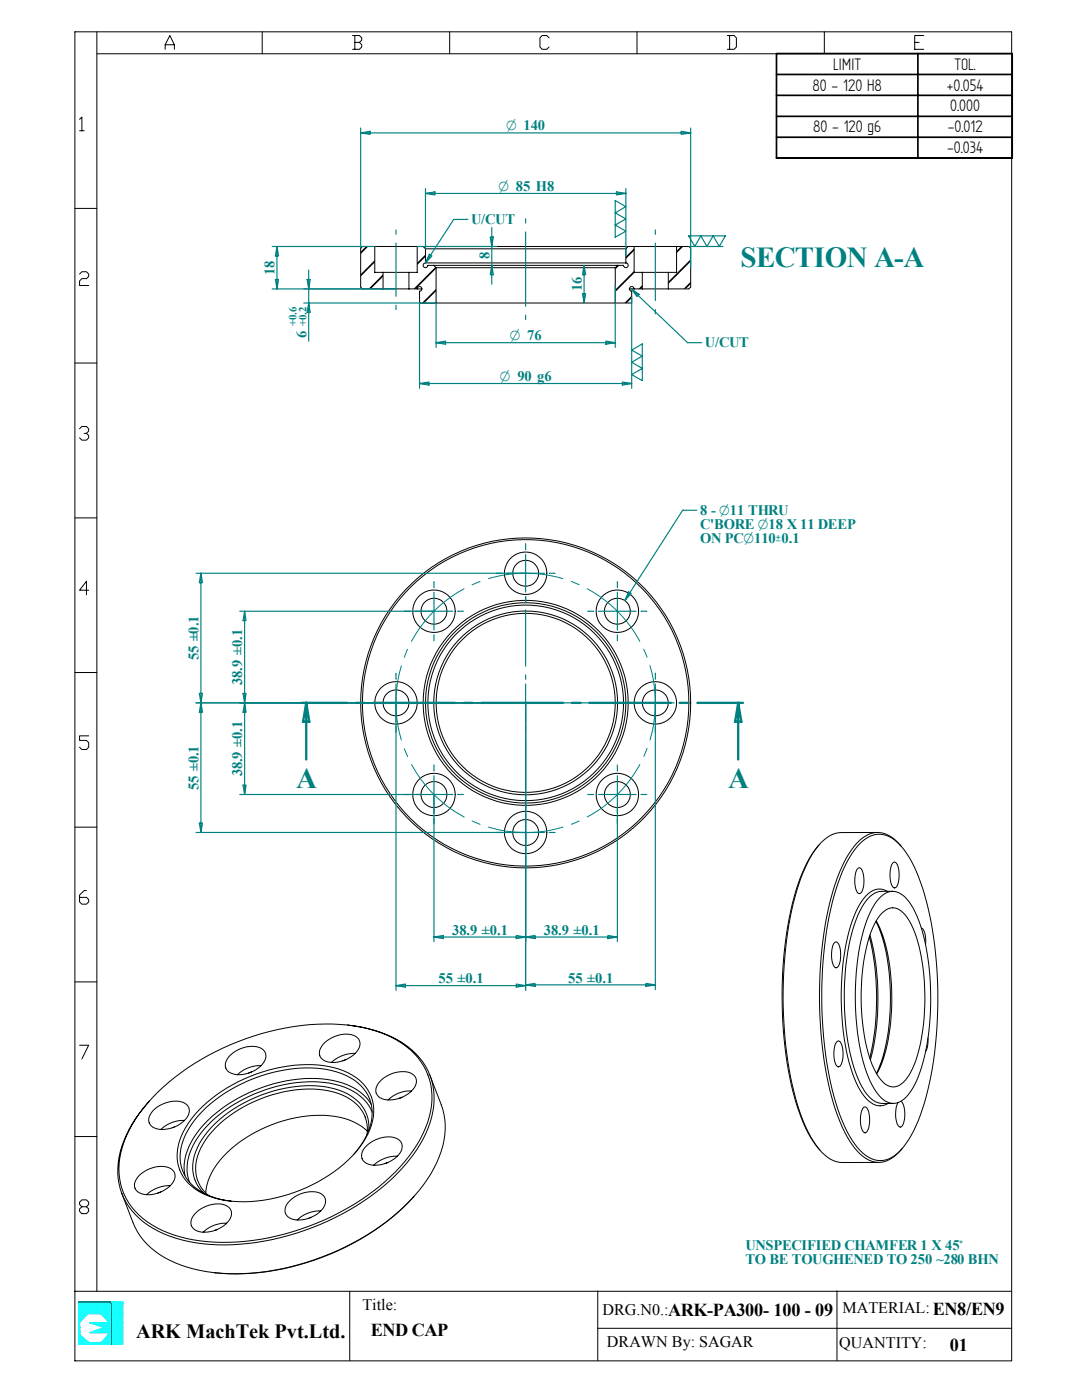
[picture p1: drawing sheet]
<svg xmlns="http://www.w3.org/2000/svg" width="216mm" height="279mm" viewBox="0 0 216 279" stroke-linecap="round" stroke-linejoin="round" font-family="sans-serif">
<g fill="none" stroke="#000" stroke-width=".2">
<path d="M14.9 6.4h187v265.2h-187zM19.3 10.7h182.6M19.3 6.4v251.3M33 9.8v-.9l.9-1.8 .9 1.8v.9M33 8.9h1.8M52.3 6.4v4.3M70.4 7.1h1.3l.5 .5v.4l-.5 .5M70.8 8.5h.9l.5 .4v.5l-.5 .4h-1.3M70.8 7.1v2.7M89.7 6.4v4.3M109.6 7.6l-.5-.5h-.9l-.5 .5v1.8l.5 .4h.9l.5-.4M127.1 6.4v4.3"/>
<path d="M145.1 7.1h1.4l.4 .5v1.8l-.4 .4h-1.4M145.6 7.1v2.7M164.5 6.4v4.3M182.5 8.5h.9M184.3 7.1h-1.8v2.7h1.8M15.9 23.8l.4-.4v2.7M15.9 26.1h.9M14.9 41.6h4.4M15.9 54.7l.4-.5h1l.4 .5v.5l-.4 .4h-1l-.4 .5v.9h1.8M14.9 72.5h4.4M15.9 85.6l.4-.5h1l.4 .5v.4l-.4 .5h-.5M17.3 86.5l.4 .4v.5l-.4 .4h-1l-.4-.4"/>
<path d="M14.9 103.4h4.4M17.7 117.8h-1.8l1.4-1.8v2.7M14.9 134.2h4.4M17.7 146.9h-1.8v.9h1.4l.4 .4v.9l-.4 .5h-1l-.4-.5M14.9 165.1h4.4M17.3 177.7h-.5l-.9 .9v1.4l.4 .4h1l.4-.4v-.5l-.4-.4h-1.4M14.9 196h4.4M15.9 208.6h1.8l-1.4 2.7M14.9 226.8h4.4M14.9 257.7h187M16.3 240.8l-.4-.4v-.5l.4-.4h1l.4 .4v.5l-.4 .4h-1l-.4 .5v.4l.4 .5h1l.4-.5v-.4l-.4-.5M69.8 257.7v13.8"/>
<path d="M119.3 257.6v13.9M167 257.6v13.9M119.3 265.1h82.6"/>
</g>
<path d="M15.7 259.8h6.5zM15.7 259.8l6.7 .1h-6.7zM15.7 259.8h6.5l.2 .1zM15.7 259.9l6.8 .2h-6.8zM15.7 259.9h6.7l.1 .2zM15.7 259.8h6.5M15.7 259.9h6.7M15.7 260h6.8M15.7 260.1h6.8zM15.7 260.1h6.1zM22.5 260.1h-6.8" fill="none" stroke="#00f" stroke-width=".2"/>
<path d="M21.8 260.1l.7 .1z" fill="#00f"/>
<path d="M21.8 260.1l.7 .1z" fill="none" stroke="#00f" stroke-width=".2"/>
<path d="M21.8 260.1h.7v.1z" fill="#00f"/>
<path d="M21.8 260.1h.7v.1z" fill="none" stroke="#00f" stroke-width=".2"/>
<path d="M21.9 260.2l.6 .2h-.4z" fill="#00f"/>
<path d="M21.9 260.2l.6 .2h-.4z" fill="none" stroke="#00f" stroke-width=".2"/>
<path d="M21.9 260.2h.6v.2z" fill="#00f"/>
<path d="M21.9 260.2h.6v.2zM22.1 260.4l.4 7.8h-.4zM22.1 260.4h.4v7.8z" fill="none" stroke="#00f" stroke-width=".2"/>
<path d="M22.3 260.4v7.8" fill="none" stroke="#00f" stroke-width=".44"/>
<path d="M22.1 268.2h.4z" fill="#00f"/>
<path d="M22.1 268.2h.4z" fill="none" stroke="#00f" stroke-width=".2"/>
<g fill="none" stroke="#0ff" stroke-width=".2">
<path d="M22.2 259.8h2.3zM22.2 259.8l2.3 .1zM22.2 259.8h2.3v.1zM22.2 259.8h2.3M22.2 259.9h2.3M22.4 259.9l2.1 .2h-2zM22.4 259.9h2.1v.2zM22.4 260h2.1M15.7 260.1h6.1zM15.7 260.1l6.2 .1h-6.2zM15.7 260.1h6.1l.1 .1zM15.7 260.2l6.4 .2h-6.4z"/>
<path d="M15.7 260.2h6.2l.2 .2zM15.7 260.1h6.1M15.7 260.2h6.2M15.7 260.3h6.4M22.5 260.1h2zM22.5 260.1l2 .1h-2zM22.5 260.1h2v.1zM22.5 260.2l2 .2h-2zM22.5 260.2h2v.2zM22.5 260.1h2M22.5 260.2h2M22.5 260.3h2"/>
</g>
<path d="M15.7 260.4l6.4 1.7h-6.4z" fill="#0ff"/>
<path d="M15.7 260.4l6.4 1.7h-6.4z" fill="none" stroke="#0ff" stroke-width=".2"/>
<path d="M15.7 260.4h6.4v1.7z" fill="#0ff"/>
<path d="M15.7 260.4h6.4v1.7z" fill="none" stroke="#0ff" stroke-width=".2"/>
<path d="M22.5 260.4l2 1.7h-2z" fill="#0ff"/>
<path d="M22.5 260.4l2 1.7h-2z" fill="none" stroke="#0ff" stroke-width=".2"/>
<path d="M22.5 260.4h2v1.7z" fill="#0ff"/>
<path d="M22.5 260.4h2v1.7z" fill="none" stroke="#0ff" stroke-width=".2"/>
<path d="M15.7 262.1l1.9 .1z" fill="#0ff"/>
<path d="M15.7 262.1l1.9 .1z" fill="none" stroke="#0ff" stroke-width=".2"/>
<path d="M15.7 262.1h1.9z" fill="#0ff"/>
<path d="M15.7 262.1h1.9zM17.6 262.1l4.5 .1zM17.6 262.2h4.5M22.5 262.1l2 .1zM22.5 262.2h2" fill="none" stroke="#0ff" stroke-width=".2"/>
<path d="M15.7 262.2l.2 1.7h-.2z" fill="#0ff"/>
<path d="M15.7 262.2l.2 1.7h-.2z" fill="none" stroke="#0ff" stroke-width=".2"/>
<path d="M15.7 262.2h1.9l-1.7 1.7z" fill="#0ff"/>
<path d="M15.7 262.2h1.9l-1.7 1.7z" fill="none" stroke="#0ff" stroke-width=".2"/>
<path d="M20.1 262.2l2 1.7h-.4z" fill="#0ff"/>
<path d="M20.1 262.2l2 1.7h-.4z" fill="none" stroke="#0ff" stroke-width=".2"/>
<path d="M20.1 262.2h2v1.7z" fill="#0ff"/>
<path d="M20.1 262.2h2v1.7z" fill="none" stroke="#0ff" stroke-width=".2"/>
<path d="M22.5 262.2l2 1.7h-2z" fill="#0ff"/>
<path d="M22.5 262.2l2 1.7h-2z" fill="none" stroke="#0ff" stroke-width=".2"/>
<path d="M22.5 262.2h2v1.7z" fill="#0ff"/>
<path d="M22.5 262.2h2v1.7z" fill="none" stroke="#0ff" stroke-width=".2"/>
<path d="M15.7 263.9l.2 .1z" fill="#0ff"/>
<path d="M15.7 263.9l.2 .1z" fill="none" stroke="#0ff" stroke-width=".2"/>
<path d="M15.7 263.9l.2 .1z" fill="#0ff"/>
<path d="M15.7 263.9l.2 .1z" fill="none" stroke="#0ff" stroke-width=".2"/>
<path d="M21.7 263.9l.4 .1z" fill="#0ff"/>
<path d="M21.7 263.9l.4 .1z" fill="none" stroke="#0ff" stroke-width=".2"/>
<path d="M21.7 263.9l.4 .1z" fill="#0ff"/>
<path d="M17.9 264h3.9zM17.9 264h3.9M21.7 263.9l.4 .1zM22.5 263.9l2 .1zM22.5 264h2" fill="none" stroke="#0ff" stroke-width=".2"/>
<path d="M15.7 264l.2 .9h-.2z" fill="#0ff"/>
<path d="M15.7 264l.2 .9h-.2z" fill="none" stroke="#0ff" stroke-width=".2"/>
<path d="M15.7 264h.2v.9z" fill="#0ff"/>
<path d="M15.7 264h.2v.9z" fill="none" stroke="#0ff" stroke-width=".2"/>
<path d="M17.9 264l4.2 .9h-1.4z" fill="#0ff"/>
<path d="M17.9 264l4.2 .9h-1.4z" fill="none" stroke="#0ff" stroke-width=".2"/>
<path d="M17.9 264h4.2v.9z" fill="#0ff"/>
<path d="M17.9 264h4.2v.9z" fill="none" stroke="#0ff" stroke-width=".2"/>
<path d="M22.5 264l2 .9h-2z" fill="#0ff"/>
<path d="M22.5 264l2 .9h-2z" fill="none" stroke="#0ff" stroke-width=".2"/>
<path d="M22.5 264h2v.9z" fill="#0ff"/>
<path d="M22.5 264h2v.9z" fill="none" stroke="#0ff" stroke-width=".2"/>
<path d="M15.7 264.9l.3 1.1h-.3z" fill="#0ff"/>
<path d="M15.7 264.9l.3 1.1h-.3z" fill="none" stroke="#0ff" stroke-width=".2"/>
<path d="M15.7 264.9h.2l.1 1.1z" fill="#0ff"/>
<path d="M15.7 264.9h.2l.1 1.1z" fill="none" stroke="#0ff" stroke-width=".2"/>
<path d="M17.9 266l2.8-1.1 1.4 1.1z" fill="#0ff"/>
<path d="M17.9 266l2.8-1.1 1.4 1.1z" fill="none" stroke="#0ff" stroke-width=".2"/>
<path d="M20.7 264.9h1.4v1.1z" fill="#0ff"/>
<path d="M20.7 264.9h1.4v1.1z" fill="none" stroke="#0ff" stroke-width=".2"/>
<path d="M22.5 264.9l2 1.1h-2z" fill="#0ff"/>
<path d="M22.5 264.9l2 1.1h-2z" fill="none" stroke="#0ff" stroke-width=".2"/>
<path d="M22.5 264.9h2v1.1z" fill="#0ff"/>
<path d="M17.9 266h4zM17.9 266h4M22.5 264.9h2v1.1z" fill="none" stroke="#0ff" stroke-width=".2"/>
<path d="M15.7 266l.3 .4h-.3z" fill="#0ff"/>
<path d="M15.7 266l.3 .4h-.3z" fill="none" stroke="#0ff" stroke-width=".2"/>
<path d="M15.7 266h.3v.4z" fill="#0ff"/>
<path d="M15.7 266h.3v.4z" fill="none" stroke="#0ff" stroke-width=".2"/>
<path d="M21.9 266l.2 .4h-.6z" fill="#0ff"/>
<path d="M21.9 266l.2 .4h-.6z" fill="none" stroke="#0ff" stroke-width=".2"/>
<path d="M21.9 266h.2v.4z" fill="#0ff"/>
<path d="M21.9 266h.2v.4zM22.5 266l2 .4h-2zM22.5 266h2v.4z" fill="none" stroke="#0ff" stroke-width=".2"/>
<path d="M22.5 266.2h2" fill="none" stroke="#0ff" stroke-width=".44"/>
<path d="M15.7 266.4l1.9 1.5h-1.9z" fill="#0ff"/>
<path d="M15.7 266.4l1.9 1.5h-1.9z" fill="none" stroke="#0ff" stroke-width=".2"/>
<path d="M15.7 266.4h.3l1.6 1.5z" fill="#0ff"/>
<path d="M15.7 266.4h.3l1.6 1.5z" fill="none" stroke="#0ff" stroke-width=".2"/>
<path d="M21.5 266.4l.6 1.5h-1.8z" fill="#0ff"/>
<path d="M21.5 266.4l.6 1.5h-1.8z" fill="none" stroke="#0ff" stroke-width=".2"/>
<path d="M21.5 266.4h.6v1.5z" fill="#0ff"/>
<path d="M21.5 266.4h.6v1.5z" fill="none" stroke="#0ff" stroke-width=".2"/>
<path d="M22.5 266.4l2 1.5h-2z" fill="#0ff"/>
<path d="M22.5 266.4l2 1.5h-2z" fill="none" stroke="#0ff" stroke-width=".2"/>
<path d="M22.5 266.4h2v1.5z" fill="#0ff"/>
<path d="M15.7 267.9l2.1 .2h-2.1zM15.7 267.9h1.9l.2 .2zM15.7 268h6.4M17.8 268.1l2.5-.2 1.8 .2zM22.5 266.4h2v1.5z" fill="none" stroke="#0ff" stroke-width=".2"/>
<path d="M20.3 267.9h1.8v.2z" fill="#0ff"/>
<g fill="none" stroke="#0ff" stroke-width=".2">
<path d="M15.7 268.1l6.4 .1h-6.4zM15.7 268.1h6.4v.1zM15.7 268.2h6.4zM15.7 268.1h6.4M15.7 268.2h6.4M20.3 267.9h1.8v.2zM22.5 267.9l2 .2h-2zM22.5 267.9h2v.2zM22.5 268.1l2 .1h-2zM22.5 268.1h2v.1zM22.5 268.2h2zM22.5 268h2"/>
<path d="M22.5 268.1h2M22.5 268.2h2"/>
</g>
<g fill="none" stroke="#000" stroke-width=".2">
<path d="M71.9 57.3l.4 .4M72.3 57.7h11.9M72.3 49.2h65.2l.3 .3M72.3 49.2l-.3 .3v7.8M74.8 49.2v5.2h8.4v-5.2M76.4 54.3v3.4M81.6 54.4v3.3M83.2 57.7a.46 .46 0 0 1 .5-.5 .46 .46 0 0 1 .5 .4 .46 .46 0 0 1-.5 .5v2.4h42.3v-2.4a.47 .47 0 0 1-.4-.5 .47 .47 0 0 1 .5-.4 .47 .47 0 0 1 .4 .5M84.4 49.2l.5 .4v2.9M84.9 49.7h40M84.9 52.5a.47 .47 0 0 0-.5 .4 .47 .47 0 0 0 .5 .5 .47 .47 0 0 0 .4-.4h39.1a.47 .47 0 0 0 .5 .4 .47 .47 0 0 0 .5-.5 .47 .47 0 0 0-.5-.4M84.9 52.5h40"/>
<path d="M86.6 53l.4 .4M87 53.4h35.8M87 53.4v7.1M122.8 53.4v7.1M123.2 52.9l-.4 .5M124.9 49.7v2.8M125.3 49.2l-.4 .5M126.5 49.2v5.2M128.2 54.3v3.4M133.3 54.4v3.3M135 49.2v5.2h-8.5M137.8 49.5v7.8l-.4 .4h-11.8"/>
<path d="M163.4 168.7a27.3 27.3 0 0 0-5.3 11.6 83.2 83.2 0 0 0 .9 40.3 23.4 23.4 0 0 0 4.6 9M167.9 166.2a6.6 6.6 0 0 0-5.2 3.3 35.3 35.3 0 0 0-5 13.6 84.6 84.6 0 0 0 1.5 37.5 22.9 22.9 0 0 0 5.4 9.9 5.4 5.4 0 0 0 3.5 1.5h7.2M171.2 173.3a.67 .67 0 0 1 .9 .7 4.4 4.4 0 0 1-.5 4.3l-.1 .1a2.23 2.23 0 0 1-.9-2.3 4.2 4.2 0 0 1 .6-2.8zM171.7 168.3a4.9 4.9 0 0 1 7.5 0 21.9 21.9 0 0 1 4.9 9.1 81.8 81.8 0 0 1 .4 42.7 22.8 22.8 0 0 1-5.3 10 4.8 4.8 0 0 1-7 0 21.4 21.4 0 0 1-5.4-10 81.9 81.9 0 0 1-.3-41.4 24.5 24.5 0 0 1 5.2-10.4zM175.1 166.1a6.1 6.1 0 0 1 4.5 2.5M175.1 166.1a6.6 6.6 0 0 0-5.1 3.4 35.2 35.2 0 0 0-5 13.5 84.7 84.7 0 0 0 1.3 37.3 23.7 23.7 0 0 0 5.4 10.1 4.9 4.9 0 0 0 7.5-.3l.9-.9M175.1 166.1l-7.3 .1M175.8 178.9a3.3 3.3 0 0 1 5.1 .5 22.7 22.7 0 0 1 4.1 10.8 51.3 51.3 0 0 1-1.7 24.6 9.5 9.5 0 0 1-3.8 5.1 3.4 3.4 0 0 1-4.3-1.5 24.2 24.2 0 0 1-3.9-11.2 51.6 51.6 0 0 1 1.6-23.5l1.2-2.4 .8-1.4zM177.1 177.9a3.4 3.4 0 0 0-4.7 1.3 22.6 22.6 0 0 0-3.7 9.9 54.6 54.6 0 0 0 1.4 24.9 10.9 10.9 0 0 0 4.1 6.3 2.99 2.99 0 0 0 3-.1M178.1 177.9a5.7 5.7 0 0 0-3.6 .4 10.9 10.9 0 0 0-4 6.3 52.4 52.4 0 0 0 .1 29 12.7 12.7 0 0 0 3.6 6 3.3 3.3 0 0 0 1.9 .6h2.2M178.2 172.1a.67 .67 0 0 1 1 .7 5.6 5.6 0 0 1-.4 4.2 .56 .56 0 0 1-.6 .1 .56 .56 0 0 1-.3-.5 5.3 5.3 0 0 1 .3-4.5zM179.6 168.6l.3 .3"/>
<path d="M166.6 188.1a.67 .67 0 0 1 .9 .7 5.6 5.6 0 0 1-.3 4.2 .56 .56 0 0 1-.6 .1 .56 .56 0 0 1-.4-.6 5.3 5.3 0 0 1 .4-4.4zM173.5 187a52.3 52.3 0 0 1 0 24.2M173.6 186.6a50.9 50.9 0 0 1 .1 24.9M174.8 183.9a35.1 35.1 0 0 1 2.9 15.8 35.1 35.1 0 0 1-2.8 14.5M174.8 183.8a32.3 32.3 0 0 1 3.1 15.3 34.6 34.6 0 0 1-2.6 14.6l-.4 .6M176 182.2a2.69 2.69 0 0 1 4.3 0 18.9 18.9 0 0 1 3.7 9.9 43 43 0 0 1-1.5 20.3 7.3 7.3 0 0 1-3.6 4.4 3.2 3.2 0 0 1-3.4-1.6 23.6 23.6 0 0 1-3.4-11 41.5 41.5 0 0 1 2-18.9l.7-1.5zM183.8 185.2a2.84 2.84 0 0 1 .9 2.8v.5M29.9 219.7a23 23 0 0 0-6.3 12.3 12.7 12.7 0 0 0 .7 6.2M31.4 218a50.4 50.4 0 0 1 36.4-13.6 23.6 23.6 0 0 1 14.1 5.1 12.9 12.9 0 0 1 3.5 14.4 31.5 31.5 0 0 1-12.2 14.8 50.6 50.6 0 0 1-31.8 9.1 22.7 22.7 0 0 1-13.7-5.4 13 13 0 0 1-2.9-14.6 27.1 27.1 0 0 1 6.6-9.8zM45.7 210.8a5.9 5.9 0 0 1 6.5-1.5 1.95 1.95 0 0 1 .1 3.2 6.1 6.1 0 0 1-6.1 1.7 1.82 1.82 0 0 1-.8-3zM50.2 213.9l-.6 .2M52.1 212.7a6.6 6.6 0 0 0-4.7 1.8"/>
<path d="M64.9 208a5.7 5.7 0 0 1 6.1-1.2 1.94 1.94 0 0 1 .1 3.2 5.9 5.9 0 0 1-6.5 1.6 1.82 1.82 0 0 1-.4-2.8zM69 211.5l-.6 .2M69.3 204.6a22.5 22.5 0 0 1 13.7 5.7 13 13 0 0 1 2.8 13.7 30 30 0 0 1-10.7 13.9 51.1 51.1 0 0 1-33.2 10.4 23.6 23.6 0 0 1-14-5.1 13.2 13.2 0 0 1-3.6-5M70.9 210.2a6.8 6.8 0 0 0-4.8 1.8M75.8 215.9a6.1 6.1 0 0 1 6.1-1.8 1.94 1.94 0 0 1 .4 3.4 5.9 5.9 0 0 1-6.5 1.6 1.95 1.95 0 0 1 0-3.2zM80.2 219l-.5 .2M82.1 217.7a6.4 6.4 0 0 0-4.7 1.8M85.8 214.6l2.2 5.8a15.2 15.2 0 0 1-1.4 12.8 38.2 38.2 0 0 1-16.2 14.9 48.7 48.7 0 0 1-29.1 5.7 20.4 20.4 0 0 1-12.7-6.3 12.3 12.3 0 0 1-2.1-3.6l-2.2-5.7M167 207.8a.67 .67 0 0 1 1 .7 4.7 4.7 0 0 1-.5 4.4h-.2a2.24 2.24 0 0 1-.9-2.2 4.1 4.1 0 0 1 .6-2.9zM179.7 219.8a3 3 0 0 1 .9 2.5l-.4 2a.6 .6 0 0 1-.6 .6 .6 .6 0 0 1-.6-.6 5.9 5.9 0 0 1 .2-4.3M185.2 207.1l-.1 1.8-.4 .9M27.6 234.8a5.9 5.9 0 0 1 6.5-1.6 1.94 1.94 0 0 1 .1 3.2 5.9 5.9 0 0 1-6.5 1.6 1.82 1.82 0 0 1-.4-2.8z"/>
<path d="M30.4 221.8a6.2 6.2 0 0 1 6.2-1.8 1.94 1.94 0 0 1 .4 3.4 5.9 5.9 0 0 1-6.5 1.6 1.83 1.83 0 0 1-.4-2.8zM32.1 237.9l-.6 .2M34 236.6a6.8 6.8 0 0 0-4.7 1.8M34.9 224.9l-.5 .2M36.8 223.6a6.4 6.4 0 0 0-4.7 1.8M40.4 220.8a31.3 31.3 0 0 1 24.1-8.1 12.2 12.2 0 0 1 8.8 4.7 9.1 9.1 0 0 1-.4 9.8 26.5 26.5 0 0 1-14.1 10.8 26.3 26.3 0 0 1-16.5 .9 9 9 0 0 1-7-7.8 12.7 12.7 0 0 1 3.5-8.6zM57.6 239.8a5.9 5.9 0 0 1 6.5-1.5 1.95 1.95 0 0 1 .1 3.2 5.8 5.8 0 0 1-6.5 1.5 1.93 1.93 0 0 1-.1-3.2zM70.6 230.4a12.3 12.3 0 0 0 3.6-9.5 8.6 8.6 0 0 0-6-6.6 24.6 24.6 0 0 0-16.2 .5 27.4 27.4 0 0 0-13.8 9.7 9.7 9.7 0 0 0-1.4 9.9 11.5 11.5 0 0 0 9.3 5.3M72.9 228.9a6.1 6.1 0 0 1 6.1-1.7 1.94 1.94 0 0 1 .5 3.3 5.9 5.9 0 0 1-6.5 1.6 1.95 1.95 0 0 1-.1-3.2zM73.2 226.4a7.2 7.2 0 0 0-4.9-7.9 21.9 21.9 0 0 0-15.2 .4 23.8 23.8 0 0 0-12.6 9.4 7.8 7.8 0 0 0 .5 9.7l.6 .5M73.3 225.7a13.1 13.1 0 0 0-9.7-3.1 27.4 27.4 0 0 0-19.7 9 11.5 11.5 0 0 0-2.9 6.5M73.6 225.6a7.5 7.5 0 0 0-4.9-7.6 21.8 21.8 0 0 0-15.4 .1 24.4 24.4 0 0 0-13.5 10.2 7.8 7.8 0 0 0 .9 9.8"/>
<path d="M74.1 220.4a10.8 10.8 0 0 0-7.5-4.7 29.1 29.1 0 0 0-20.3 4.2 20.2 20.2 0 0 0-9.2 10.6 8.7 8.7 0 0 0-.2 4.2M74.3 222a9.7 9.7 0 0 0-7.3-5.6 27.8 27.8 0 0 0-19.8 3.7 21.2 21.2 0 0 0-9.1 9.3 8.6 8.6 0 0 0-.3 6.5M77.4 232l-.6 .2M79.3 230.7a6.8 6.8 0 0 0-4.7 1.8M82.6 238.7a49 49 0 0 1-27.6 14.8 42.9 42.9 0 0 1-12.2 .5M172.3 221a.68 .68 0 0 1 1 .7 4.9 4.9 0 0 1-.5 4.3 .86 .86 0 0 1-.9-.9 5.2 5.2 0 0 1 .4-4.1zM39.2 241.9a5.7 5.7 0 0 1 6.2-1.2 1.93 1.93 0 0 1 0 3.2 5.9 5.9 0 0 1-6.5 1.6 1.95 1.95 0 0 1 0-3.2zM43.3 245.4l-.5 .2M45.2 244.1a6.4 6.4 0 0 0-4.7 1.8M62.1 242.9l-.5 .2M64 241.7a6.5 6.5 0 0 0-4.7 1.8"/>
<circle cx="104.9" cy="114.4" r="4.2"/>
<circle cx="104.9" cy="114.4" r="2.59"/>
<circle cx="86.6" cy="122" r="2.58"/>
<circle cx="86.6" cy="122" r="4.2"/>
<circle cx="123.2" cy="122" r="2.59"/>
<circle cx="123.2" cy="122" r="4.2"/>
<circle cx="79" cy="140.3" r="2.59"/>
<circle cx="79" cy="140.3" r="4.2"/>
<circle cx="86.6" cy="158.6" r="2.59"/>
<circle cx="86.6" cy="158.6" r="4.2"/>
<circle cx="104.9" cy="140.3" r="32.6"/>
<circle cx="104.9" cy="140.3" r="20"/>
<circle cx="104.9" cy="140.3" r="18.3"/>
<circle cx="104.9" cy="140.3" r="20.5"/>
<circle cx="104.9" cy="140.3" r="17.9"/>
<circle cx="104.9" cy="140.3" r="32.9"/>
<circle cx="104.9" cy="140.3" r="19.5"/>
<circle cx="123.2" cy="158.6" r="2.59"/>
<circle cx="123.2" cy="158.6" r="4.2"/>
<circle cx="130.8" cy="140.3" r="2.59"/>
<circle cx="130.8" cy="140.3" r="4.2"/>
<circle cx="104.9" cy="166.1" r="4.2"/>
<circle cx="104.9" cy="166.1" r="2.59"/>
</g>
<g fill="none" stroke="#008080" stroke-width=".2">
<path d="M92.6 117.5a25.7 25.7 0 0 0-10.5 10.5M95.8 116.1l-1.6 .6M97.5 115.5a25.9 25.9 0 0 1 14.8 0M114 116l1.6 .7M117.2 117.5a25.4 25.4 0 0 1 10.5 10.5M80.1 132.9a25.6 25.6 0 0 0 0 14.8M81.3 129.6l-.6 1.6M128.4 129.6l.7 1.6M129.7 132.8a26 26 0 0 1 0 14.9M80.7 149.4l.6 1.6M82.1 152.6a25.5 25.5 0 0 0 10.5 10.5M127.7 152.5a25.9 25.9 0 0 1-10.5 10.5"/>
<path d="M129.1 149.4l-.6 1.6M94.2 163.9l1.6 .6M97.5 165.1a25.4 25.4 0 0 0 14.8 0M115.6 163.9l-1.6 .6"/>
</g>
<g fill="none" stroke="#008080" stroke-width=".47">
<path d="M60.1 140.3h9.1M61.1 140.3v11.3M61.1 140.3l.6 3.7h-1.2zM71 140.3h1.7M74.5 140.3h16.3M92.6 140.3h1.7M96.1 140.3h16.2M114.1 140.3h1.7M117.6 140.3h16.3M135.7 140.3h1.7M139.1 140.3h9.2M147.3 140.3l.6 3.7h-1.2z"/>
<path d="M147.3 140.3v11.3"/>
</g>
<g fill="none" stroke="#000" stroke-width=".34">
<path d="M154.9 10.7h47.1v20.9h-47.1zM154.9 14.9h47.1M154.9 19h47.1M183.2 10.7v20.9M154.9 23.2h47.1M154.9 27.4h47.1M154.9 31.6h47.1M73.3 49.1l-1.4 1.4M76.5 54.9l-2.8 2.8M76.5 50.4l-4.6 4.6M82.3 49.1l-.8 .8M86.8 49.1l-5.3 5.3"/>
<path d="M87.1 53.3l-5.6 5.6M87.1 57.8l-2.7 2.7M127.2 49.1l-4.5 4.5M128.2 52.6l-5.5 5.5M128.2 57.1l-3.4 3.4M136.2 49.1l-2.9 2.9M137.9 51.9l-4.6 4.6M137.9 56.4l-1.3 1.3"/>
</g>
<g fill="none" stroke="#008080" stroke-width=".23">
<path d="M72 26.5l1.9-.3v.6zM72 25.5v24M72 26.5h65.8M84.9 38.6l1.9-.3v.6zM84.9 37.6v12.1M84.9 38.6h40M123 38.3l1.9 .3-1.9 .3zM124.9 37.6v13.5M135.9 26.2l1.9 .3-1.9 .3zM137.8 25.5v27.9M54.3 57.7h24.7M54.3 49.2h20.5"/>
<path d="M54.9 55.8h.7l-.3 1.9zM55.3 49.2l.3 1.9h-.7zM55.3 49.2v8.5M61.3 55.8h.6l-.3 1.9zM61.6 53.9v14.2M79 45.9v.9M79 48.5v10.6M83.2 49.2h15.9M85.7 50.7l.5 .4-1.3 1.4zM90.6 43.8l-5.7 8.7M90.6 43.8h2.8M97.8 47.3h.6l-.3 1.9z"/>
<path d="M98.1 53l.3 1.8h-.6zM98.1 45.4v11.3M104.9 43.7v.8M104.9 46.3v14.8M116.2 58.6h.7l-.4 1.9zM116.5 53l.4 1.8h-.7zM116.5 53v7.5M122.8 42.5l-.1 4.8 2.2-1.2-2.2-1.2 2.2-1.2-2.1-1.2v-2.5l2.1 1.3-2.1 1.2M122.8 56.9v12.4M126 57.7l1.5 1-.4 .5zM126 57.7l11.2 10.7h2.8M126 59.3v18.2"/>
<path d="M130.8 45.9v.9M130.8 48.5v11.5M137.4 47.1l1.2 2.1 1.2-2.1M137.4 47.1h7.3M137.5 49.2h6.7M139.8 47.1l1.3 2.1 1.2-2.1 1.2 2.1 1.2-2.1M60.6 60.5h26.4v8.8M61.6 60.5l.3 1.9h-.6zM79 60.9v.9M83.7 76.5l1.9-.3v.7zM83.7 60.5v17M83.7 76.5h42.3"/>
<path d="M87 68.4l1.9-.3v.6zM87 68.4h35.8M104.9 62.9v.9M120.9 68.1l1.9 .3-1.9 .3zM124.2 76.2l1.8 .3-1.8 .4zM126 72.3l2.2 1.2M126 69.8l2.2 1.3M126 69.9l2.2-1.3v4.9M128.2 73.5v2.5l-2.2-1.2M128.2 73.5l-2.2 1.3M128.2 71.1l-2.2 1.2M130.8 61.8v.8"/>
<path d="M39.1 114.4h69.5M40.1 114.4l.3 1.9h-.6zM40.1 114.4v51.7M86.6 116.1v.1M86.6 116.3v.8M86.6 117.2v.1M86.6 118.2v7.6M104.9 108.5v.1M104.9 108.7v.8M104.9 109.6v.1M104.9 110.6v7.6M104.9 119.1v1"/>
<path d="M109.6 114.4h.1M109.7 114.4h.9M110.7 114.4h.1M123.2 116.1v.1M123.2 116.3v.8M123.2 117.2v.1M123.2 118.2v7.6M125.4 118.1l.5 .3-1.2 1.5zM139 101.8h-2.8l-11.5 18.1M39.8 138.4h.6l-.3 1.9zM47.8 122h42.6M48.5 138.4h.6l-.3 1.9z"/>
<path d="M48.8 122l.3 1.9h-.6zM48.8 122v36.6M79 134.4v.1M79 134.6v.8M79 135.5v.1M79 136.5v61.2M86.6 126.7h.1M86.6 126.9v.8M86.6 127.8v.1M91.3 122h.1M91.5 122h.8M92.4 122h.1"/>
<path d="M104.9 120.2v.1M104.9 121.7v11.2M104.9 134.7v.9M104.9 136.5v61.2M117.3 122h.1M117.5 122h.8M118.4 122h.1M119.4 122h7.5M123.2 126.7h.1M123.2 126.9v.8M123.2 127.8v.1M127.9 122h.1"/>
<path d="M128 122h.9M129 122h.1M130.8 134.4v.1M130.8 134.6v.8M130.8 135.5v.1M130.8 136.5v61M39.1 140.3h69.5M40.1 140.3l.3 1.9h-.6zM47.8 158.6h42.6M48.5 156.7h.6l-.3 1.9zM48.8 140.3l.3 1.9h-.6zM86.6 152.7h.1"/>
<path d="M86.6 152.8v.9M86.6 153.8v.1M86.6 154.8v33.1M91.3 158.6h.1M91.5 158.6h.8M92.4 158.6h.1M109.6 140.3h.8M112.2 140.3h11.2M117.3 158.6h.1M117.5 158.6h.8M118.4 158.6h.1M119.4 158.6h7.5"/>
<path d="M123.2 152.7h.1M123.2 152.8v.9M123.2 153.8v.1M123.2 154.8v33.1M124.9 140.3h.1M125 140.3h1M127 140.3h7.5M127.9 158.6h.1M128 158.6h.9M129 158.6h.1M135.5 140.3h.1M135.6 140.3h.9"/>
<path d="M136.6 140.3h.1M39.1 166.1h69.5M39.8 164.3h.6l-.3 1.8zM109.6 166.1h.1M109.7 166.1h.9M110.7 166.1h.1M79 196.7l1.9-.3v.6zM79 196.7h25.9M86.6 187l1.9-.3v.6zM86.6 187h36.6M103 196.4l1.9 .3-1.9 .3zM103 186.7l1.9 .3-1.9 .3z"/>
<path d="M104.9 196.6h25.9M104.9 187l1.9-.3v.6zM104.9 196.6l1.9-.3v.6zM121.3 186.7l1.9 .3-1.9 .3zM128.9 196.3l1.9 .3-1.9 .3z"/>
</g>
<g font-size="5.8" fill="#008080">
<text x="147.7" y="53.2">SECTION A-A</text>
<text x="59.1" y="157.2">A</text>
<text x="145.3" y="157.2">A</text>
</g>
<text font-size="4" x="27.2" y="266.9">ARK MachTek Pvt.Ltd.</text>
<g font-size="3.8">
<text x="166.2" y="13.9">LIMIT</text>
<text x="190.5" y="13.9">TOL.</text>
<text x="162.1" y="18.1">80 - 120 H8</text>
<text x="189" y="18.1">+0.054</text>
<text x="189.6" y="22.2">0.000</text>
<text x="162.2" y="26.4">80 - 120 g6</text>
<text x="189.1" y="26.4">-0.012</text>
<text x="189" y="30.6">-0.034</text>
</g>
<g font-size="3.6">
<text x="74" y="266.6">END CAP</text>
<text x="189.5" y="269.6">01</text>
</g>
<g font-size="3.2">
<text x="72.3" y="261.4">Title:</text>
<text x="120.2" y="262.4">DRG.N0.:ARK-PA300- 100 - 09</text>
<text x="168.1" y="262">MATERIAL:EN8/EN9</text>
<text x="121.1" y="268.9">DRAWN By: SAGAR</text>
<text x="167.5" y="269.1">QUANTITY:</text>
</g>
<g font-size="2.9" fill="#008080">
<text x="101" y="26">O 140</text>
<text x="99.4" y="38.1">O 85 H8</text>
<text x="94" y="44.7">U/CUT</text>
<text x="97.7" y="51.8" transform="rotate(-90 97.7 51.8)">8</text>
<text x="54.8" y="54.8" transform="rotate(-90 54.8 54.8)">18</text>
<text x="116.1" y="58.1" transform="rotate(-90 116.1 58.1)">16</text>
<text x="61.1" y="67.4" transform="rotate(-90 61.1 67.4)">6</text>
<text x="101.7" y="67.9">O 76</text>
<text x="140.7" y="69.3">U/CUT</text>
<text x="99.8" y="76.1">O 90 g6</text>
<text x="139.7" y="102.8">8 - O11 THRU</text>
<text x="139.7" y="105.6">C'BORE O18 X 11 DEEP</text>
<text x="139.7" y="108.4">ON PCO110u0.1</text>
<text x="39.6" y="131.8" transform="rotate(-90 39.6 131.8)">55 ±0.1</text>
<text x="48.3" y="136.7" transform="rotate(-90 48.3 136.7)">38.9 ±0.1</text>
<text x="48.3" y="155" transform="rotate(-90 48.3 155)">38.9 ±0.1</text>
<text x="39.6" y="157.7" transform="rotate(-90 39.6 157.7)">55 ±0.1</text>
<text x="90.2" y="186.5">38.9 ±0.1</text>
<text x="108.5" y="186.5">38.9 ±0.1</text>
<text x="87.5" y="196.2">55 ±0.1</text>
<text x="113.4" y="196.1">55 ±0.1</text>
<text x="148.7" y="249.5">UNSPECIFIED CHAMFER 1 X 45v</text>
<text x="148.7" y="252.3">TO BE TOUGHENED TO 250 ~280 BHN</text>
</g>
<g font-size="2.2" fill="#008080">
<text x="59.1" y="65.1" transform="rotate(-90 59.1 65.1)">+0.6</text>
<text x="61.1" y="65.1" transform="rotate(-90 61.1 65.1)">+0.2</text>
</g>
</svg>
